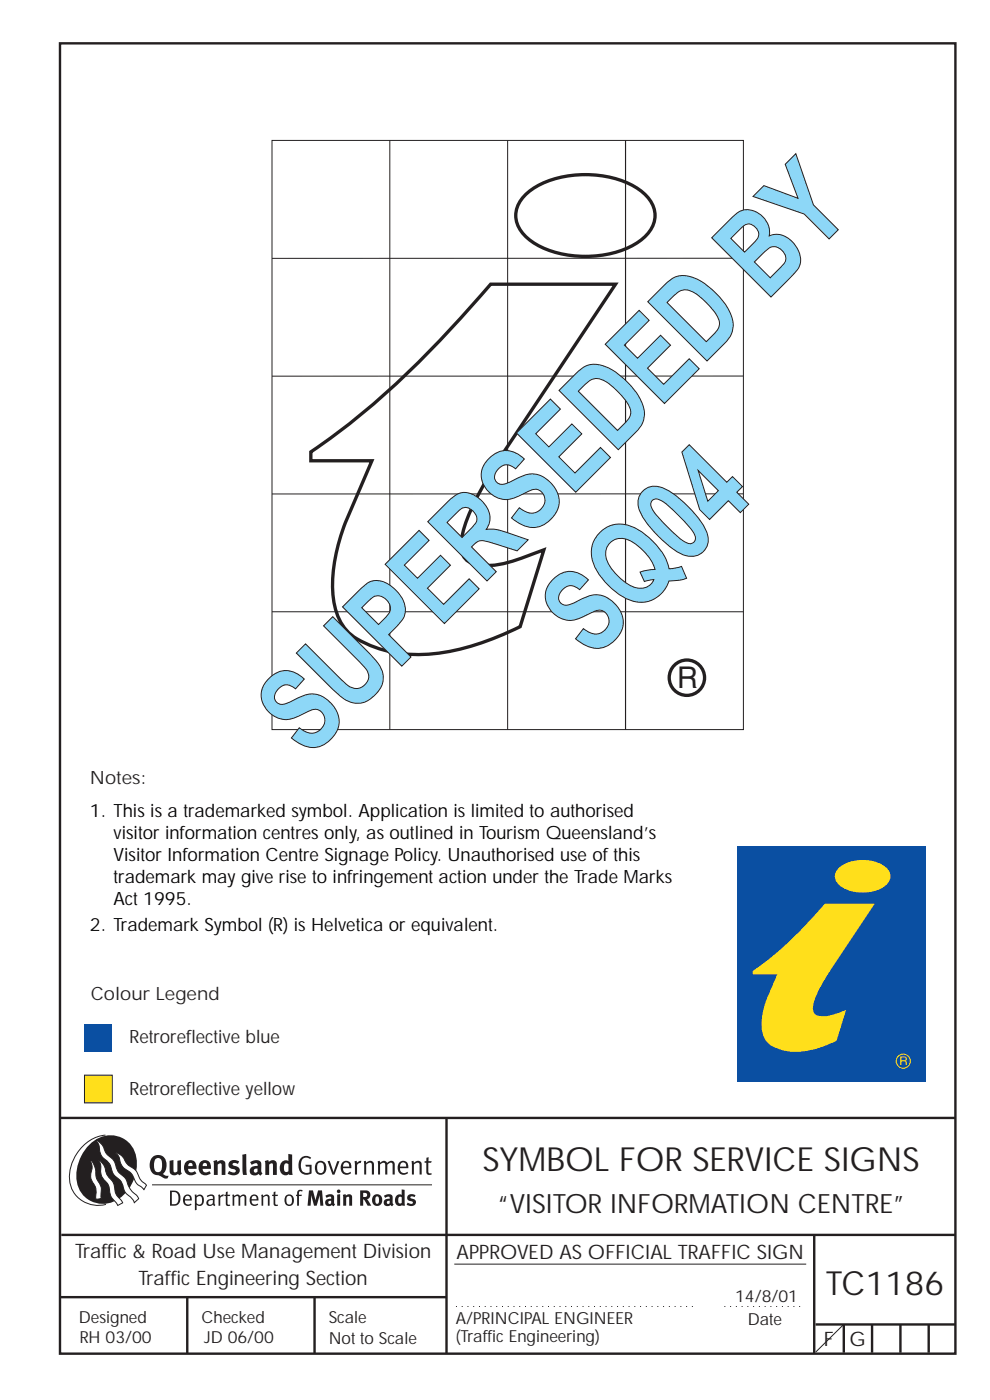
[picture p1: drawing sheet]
<svg xmlns="http://www.w3.org/2000/svg" width="210mm" height="297mm" viewBox="0 0 210 297" stroke-linecap="round" stroke-linejoin="round" font-family="sans-serif">
<g fill="#231f20">
<path d="M63.9 245.6a1.61 1.61 0 0 1 2.1 0l-.2 .3a1.17 1.17 0 0 0-1.4-.2 1.17 1.17 0 0 0-.6 1.3 1.42 1.42 0 0 0 1.2 1.9l.7-.2v-1.2h-.8l-.1-.4h1.3v1.8a1.82 1.82 0 0 1-2.2 0 1.82 1.82 0 0 1-.6-2.1l.2-.7z" fill-rule="evenodd"/>
<path d="M67.3 246.5a1.77 1.77 0 0 0 .3 2.7 1.39 1.39 0 0 0 1.4-.5 1.39 1.39 0 0 0 .2-1.5 1.19 1.19 0 0 0-1.9-.7zM67.5 246.8a.83 .83 0 0 1 1 .1 .83 .83 0 0 1 .2 .9 .75 .75 0 0 1-.6 1.1 .75 .75 0 0 1-.8-.8v-1z" fill-rule="evenodd"/>
<path d="M69.5 246.4l.4-.1 .9 2.4 .7-2.3h.5l-1.1 2.8h-.4z" fill-rule="evenodd"/>
<path d="M72.6 246.7a1.74 1.74 0 0 0 .5 2.5h.9l.5-.3-.2-.3a.89 .89 0 0 1-1.1 .2 .89 .89 0 0 1-.4-1h1.7a1.15 1.15 0 0 0-.4-1.3 1.15 1.15 0 0 0-1.5 .2zM73 246.8a.67 .67 0 0 1 .8-.1 .67 .67 0 0 1 .3 .8h-1.3z" fill-rule="evenodd"/>
<path d="M75.2 246.4l.4-.1 .1 .4 .5-.4h.5l-.2 .5a.61 .61 0 0 0-.8 .6v1.8h-.4z" fill-rule="evenodd"/>
<path d="M77.1 246.4l.5-.1 .1 .4a.89 .89 0 0 1 .9-.4 .89 .89 0 0 1 .7 .7v2.2h-.4v-2.2l-.1-.2-.3-.1-.8 .4v2.1h-.4z" fill-rule="evenodd"/>
<path d="M80.1 246.4l.4-.1 .1 .4a.83 .83 0 0 1 .8-.4 .83 .83 0 0 1 .7 .5 .86 .86 0 0 1 .9-.5 .86 .86 0 0 1 .7 .7v2.2h-.4l-.1-2.3a.5 .5 0 0 0-.8 0l-.2 .2v2.1h-.5v-2.2l-.3-.3-.8 .4v2.1h-.4z" fill-rule="evenodd"/>
<path d="M84.7 246.7a1.74 1.74 0 0 0 .5 2.5h.9l.5-.3-.2-.3a.89 .89 0 0 1-1.1 .2 .89 .89 0 0 1-.4-1h1.7a1.15 1.15 0 0 0-.5-1.3 1.15 1.15 0 0 0-1.4 .2zM85 246.8a.67 .67 0 0 1 .9-.1 .67 .67 0 0 1 .3 .8h-1.3z" fill-rule="evenodd"/>
<path d="M87.3 246.4l.4-.1 .1 .4a.89 .89 0 0 1 .9-.4 .89 .89 0 0 1 .8 .7v2.2h-.5v-2.2l-.1-.2-.3-.1-.8 .4v2.1h-.4z" fill-rule="evenodd"/>
<path d="M90.5 245.6l.4-.1v.9h.7l-.2 .3h-.5v2.1l.1 .1h.5l.1 .3a.71 .71 0 0 1-1.2-.6v-1.9h-.3v-.3h.3z" fill-rule="evenodd"/>
<path d="M36 246.3l.8-.2v2a.46 .46 0 0 0 .2 .6 .46 .46 0 0 0 .6-.2v-2.2l.8-.2v2.4l.2 .5-.6 .4-.2-.3a1.03 1.03 0 0 1-1.2 .2 1.03 1.03 0 0 1-.6-1.1z" fill-rule="evenodd"/>
<path d="M39.4 246.6a1.64 1.64 0 0 0 0 2.2 1.64 1.64 0 0 0 2.3 .1l-.4-.4a.78 .78 0 0 1-.9 .3 .78 .78 0 0 1-.5-.8h1.8a1.37 1.37 0 0 0-.6-1.7 1.37 1.37 0 0 0-1.7 .3zM40.1 246.9a.48 .48 0 0 1 .6-.1 .48 .48 0 0 1 .2 .6h-1z" fill-rule="evenodd"/>
<path d="M42.5 246.6a1.65 1.65 0 0 0-.2 1.9 1.65 1.65 0 0 0 1.9 .8l.5-.4-.3-.4a.78 .78 0 0 1-.9 .3 .78 .78 0 0 1-.5-.8h1.8a1.37 1.37 0 0 0-.6-1.7 1.37 1.37 0 0 0-1.7 .3zM43.1 246.9a.48 .48 0 0 1 .6-.1 .48 .48 0 0 1 .2 .6h-.9z" fill-rule="evenodd"/>
<path d="M45.3 246.3l.7-.2 .1 .4a.95 .95 0 0 1 1-.3 .95 .95 0 0 1 .7 .8v2.3h-.8v-2.3l-.3-.2-.5 .3v2.2h-.8z" fill-rule="evenodd"/>
<path d="M48.7 246.5a1.73 1.73 0 0 1 2-.1l-.2 .5-.6-.2a.42 .42 0 0 0-.6 .3l.2 .3a1.23 1.23 0 0 1 1.4 1 1.47 1.47 0 0 1-2.3 .9l-.3-.2 .3-.6 .7 .3a.47 .47 0 0 0 .7-.3 .87 .87 0 0 0-1-.5l-.4-.2-.1-.4z" fill-rule="evenodd"/>
<path d="M53.1 246.6l.3 .5 .3-.1a.62 .62 0 0 1 .9 0l.1 .4a1.21 1.21 0 0 0-1.4 .3 1.21 1.21 0 0 0-.1 1.3 1.19 1.19 0 0 0 1.7 .1l.4 .3 .4-.5-.3-.3v-1.4a.96 .96 0 0 0-1.3-1zM54 248l.6-.1v.7a.43 .43 0 0 1-.6 .1 .43 .43 0 0 1 0-.7z" fill-rule="evenodd"/>
<path d="M56.2 246.3l.7-.2 .1 .4a.95 .95 0 0 1 1.1-.3 .95 .95 0 0 1 .6 .8v2.3h-.8v-2.3l-.2-.2-.6 .3v2.2h-.8z" fill-rule="evenodd"/>
<path d="M61.2 244.8v1.5a1.29 1.29 0 0 0-1.4 .2 1.29 1.29 0 0 0-.5 1.3 1.24 1.24 0 0 0 .6 1.3 1.24 1.24 0 0 0 1.4 0l.1 .2h.7l-.1-4.3zM60.5 246.9l.4-.1 .3 .2v1.5l-.3 .1a.48 .48 0 0 1-.6-.4 1.52 1.52 0 0 1 .2-1.3z" fill-rule="evenodd"/>
<path d="M51.4 245l.8-.2 .2 4.5h-.8l-.1-.2z" fill-rule="evenodd"/>
</g>
<path d="M22.4 240.8a9 9 0 0 0-7.4 10.9 6.2 6.2 0 0 0 7.5 3.8M32.2 251.4h59.4" fill="none" stroke="#231f20" stroke-width=".21"/>
<path d="M19.1 242.7a5.7 5.7 0 0 1 6.5-1.4 5.7 5.7 0 0 1 3.4 5.7 8.6 8.6 0 0 1-6.2 8.3 5.7 5.7 0 0 1-6.5-7 9.9 9.9 0 0 1 2.8-5.6z" fill-rule="evenodd" fill="#231f20"/>
<path d="M24.5 244.5a3.1 3.1 0 0 1 2.3 2.2l.7 .7a3.2 3.2 0 0 1 2 2.4l.4 .6 1.2 1.1-.6 .9-.2-.3a3.5 3.5 0 0 1-1.9-2.1 3.8 3.8 0 0 0-2.1-2.2 3.5 3.5 0 0 1-1-2.2zM20.4 241.9a3.4 3.4 0 0 1 1.9 2.5l.7 .8a3.3 3.3 0 0 1 1.7 2.6 4.4 4.4 0 0 0 1.7 2l.3 .3a6.1 6.1 0 0 0 2.5 3.7l.2 .5-.9 .9a6.1 6.1 0 0 0-1.9-2.2l-.4-.8a3.6 3.6 0 0 0-1.9-2.8l-.6-1a3.6 3.6 0 0 0-1.9-2.8 3.7 3.7 0 0 1-.8-2.4zM21 246.1a3.4 3.4 0 0 1 1.5 2.7l.6 1a3.8 3.8 0 0 1 1.4 3.1l.3 .7 1.2 1.6-1 .6-.5-.8a3.2 3.2 0 0 1-1.3-2.8 4.3 4.3 0 0 0-1.4-2.2 4.7 4.7 0 0 1-.5-2.9zM19.2 246.1a5.1 5.1 0 0 1 1.2 3.7l.3 .7a3.1 3.1 0 0 1 .7 3l.1 .8-1.1 .2-.1-.8a3.5 3.5 0 0 0-.9-3.3 3.6 3.6 0 0 1 .1-2.5z" fill-rule="evenodd" fill="#fff" stroke="#231f20" stroke-width=".21"/>
<g fill="#231f20">
<path d="M32.4 245.5a2.51 2.51 0 0 0 .4 3.7l.8 .1a2.78 2.78 0 0 0 2 .7l.2-.6h-.6l-.7-.3a2.56 2.56 0 0 0 0-3.8 1.83 1.83 0 0 0-2.1 .2zM33 245.9a.87 .87 0 0 1 1 0 .87 .87 0 0 1 .4 .9v.4a1.17 1.17 0 0 1-.9 1.5l-.3-.1a2.38 2.38 0 0 1-.2-2.7z" fill-rule="evenodd"/>
<path d="M36.5 252.9v2.6a1.12 1.12 0 0 0 1.1-.3 1.12 1.12 0 0 0 .3-1.2l-.1-.5-.4-.4zM36.1 252.6h1.1a1.67 1.67 0 0 1 1.1 1.6 1.67 1.67 0 0 1-1.2 1.6h-1zM39.4 253.9l-.2 .5h1.1a.55 .55 0 0 0-.2-.6 .55 .55 0 0 0-.7 .1zM39.1 253.7a.95 .95 0 0 1 1.2-.1 .95 .95 0 0 1 .4 1.1h-1.5a.72 .72 0 0 0 .4 .8 .72 .72 0 0 0 .9-.2l.1 .3a1.15 1.15 0 0 1-1.5 0 1.15 1.15 0 0 1-.2-1.5zM41.7 254.1v1.2a.7 .7 0 0 0 1 .1 .7 .7 0 0 0 .2-.9 .61 .61 0 0 0-.4-.7 .61 .61 0 0 0-.8 .3zM41.3 253.5l.4-.1v.4a.95 .95 0 0 1 1.2-.2 .95 .95 0 0 1 .3 1.2 .92 .92 0 0 1-.4 .9 .92 .92 0 0 1-1.1-.1v1.1l-.4 .1zM44.3 254.8a.5 .5 0 0 0 .1 .8 .5 .5 0 0 0 .7-.4l.1-.6zM43.9 253.7a1 1 0 0 1 1.6 .3v1.4l.2 .2-.2 .3-.3-.3a.78 .78 0 0 1-1.4-.1 .78 .78 0 0 1 .8-1.1h.6a.58 .58 0 0 0-.4-.7 .58 .58 0 0 0-.7 .2zM46.3 253.5l.3-.1 .1 .4 .3-.3 .5-.1-.2 .4a.52 .52 0 0 0-.6 .5v1.5h-.3zM47.9 252.9l.4-.1v.7h.6l-.2 .3h-.4v1.5a.35 .35 0 0 0 .5 .3v.2a.57 .57 0 0 1-.6 .1 .57 .57 0 0 1-.3-.5v-1.6h-.3v-.3h.3zM49.3 253.5l.3-.1 .1 .4 .2-.2a.64 .64 0 0 1 1 .2 .7 .7 0 0 1 .8-.4 .7 .7 0 0 1 .6 .6v1.8h-.4v-1.7l-.3-.4-.6 .4v1.7h-.4v-1.6a.38 .38 0 0 0-.3-.5 .38 .38 0 0 0-.4 .2l-.2 .2v1.7h-.4zM53.5 253.9l-.1 .5h1a.55 .55 0 0 0-.2-.6 .55 .55 0 0 0-.7 .1zM53.2 253.7a.95 .95 0 0 1 1.2-.1 .95 .95 0 0 1 .4 1.1h-1.4a.72 .72 0 0 0 .4 .8 .72 .72 0 0 0 .8-.2l.2 .3a1.15 1.15 0 0 1-1.5 0 1.15 1.15 0 0 1-.3-1.5zM55.4 253.5l.3-.1 .1 .4a.72 .72 0 0 1 .8-.4 .72 .72 0 0 1 .6 .6v1.8h-.4v-1.6a.45 .45 0 0 0-.3-.5 .45 .45 0 0 0-.5 .2l-.2 .2v1.7h-.3zM58.1 252.9l.4-.1-.1 .7h.6l-.1 .3h-.5v1.5a.35 .35 0 0 0 .5 .3l.1 .2a.57 .57 0 0 1-.6 .1 .57 .57 0 0 1-.4-.5v-1.6h-.3v-.3h.3zM60.9 253.9l-.2 .7a.65 .65 0 0 0 .3 .8 .65 .65 0 0 0 .9-.2v-.1a.93 .93 0 0 0-.7-1.4zM60.6 253.7a1.12 1.12 0 0 1 1.5 0 1.12 1.12 0 0 1 .2 1.5 1.01 1.01 0 0 1-1.3 .6 1.01 1.01 0 0 1-.7-1.2zM63.2 252.6l.5-.2 .5 .2-.1 .2-.4-.1-.3 .2v.6h.7l-.2 .3h-.5v2h-.4v-2h-.2v-.3h.2zM65.5 252.6l-.3 3.2h.7l.1-2.3 .6 2.3h.6l.6-2.3 .2 2.3h.6l-.3-3.2h-.8l-.6 2.1-.5-2.1zM69 253.7l.3 .4a.51 .51 0 0 1 .5-.3 .51 .51 0 0 1 .5 .4v.1a.88 .88 0 0 0-1.2 .4 .88 .88 0 0 0 .2 1.1 .9 .9 0 0 0 1.1-.2l.4 .3 .3-.4-.2-.2v-1.1a.87 .87 0 0 0-.5-.8 .87 .87 0 0 0-1 .1zM69.8 254.8h.5l-.1 .5-.1 .1h-.3l-.1-.1zM71.5 253.5v2.3h.7v-2.4zM71.5 252.8a.39 .39 0 0 0 .7 0 .39 .39 0 0 0-.7 0zM72.7 253.5l.1 2.3h.6v-1.7a.33 .33 0 0 1 .4-.2 .33 .33 0 0 1 .3 .4v1.5h.6v-1.7a.75 .75 0 0 0-.5-.7 .75 .75 0 0 0-.8 .3l-.1-.3zM76.4 252.6v3.2h.6v-1.3l.3 .2 .7 1.1h.8l-1-1.4a.94 .94 0 0 0 .8-1 .94 .94 0 0 0-1-.8zM77 253.1a.51 .51 0 0 1 .8 .1 .51 .51 0 0 1-.2 .7l-.6 .1zM79.2 253.7a1.19 1.19 0 0 0 0 1.7 1.19 1.19 0 0 0 1.7 0 1.19 1.19 0 0 0-.1-1.6 1.19 1.19 0 0 0-1.6-.1zM79.8 253.9l.2-.1a.99 .99 0 0 1 0 1.6 1.06 1.06 0 0 1-.2-1.5zM81.4 253.7l.3 .4a.51 .51 0 0 1 .5-.3 .51 .51 0 0 1 .5 .4v.1a.88 .88 0 0 0-1.1 .4 .88 .88 0 0 0 .2 1.1 .9 .9 0 0 0 1-.2l.4 .3 .3-.4-.2-.2v-1.1a.87 .87 0 0 0-.5-.8 .87 .87 0 0 0-1 .1zM82.2 254.8h.5v.5l-.2 .1h-.3l-.1-.1zM85.2 252.3v1.2a1.2 1.2 0 0 0-1.3 .6 1.2 1.2 0 0 0 .1 1.4l.6 .3 .7-.1 .1 .1h.5l-.1-3.4zM84.7 253.9l.5 .1v1.2a.46 .46 0 0 1-.6 0 .46 .46 0 0 1-.1-.5zM86.6 253.6a.79 .79 0 0 0-.1 .9 .79 .79 0 0 0 .9 .4 .33 .33 0 0 1 .1 .5 .33 .33 0 0 1-.6 0l-.4-.3-.2 .5a1.15 1.15 0 0 0 1.2 .3 1.15 1.15 0 0 0 .7-1 1.49 1.49 0 0 0-1.1-.8 .4 .4 0 0 1 .2-.3 .4 .4 0 0 1 .5 .1l.1 .1 .2-.4a1.47 1.47 0 0 0-1.5 0z" fill-rule="evenodd"/>
</g>
<g fill="none" stroke="#231f20" stroke-width=".51">
<path d="M12.7 9.2h190v278h-190zM12.7 237.2h190M94.7 237.1v50.1M12.7 275.2h82M13 262h189.6M39.7 275.2v12M66.7 275.2v12M172.7 262.2v25M173 281h29.7M179 281v6M185 281v6M191 281v6"/>
<path d="M197 281v6"/>
</g>
<path d="M153.7 277.2h17" fill="none" stroke="#231f20" stroke-width=".21" stroke-dasharray=".2 1" stroke-linecap="butt"/>
<path d="M17.9 217.2h5.9v5.9h-5.9z" fill-rule="evenodd" fill="#0a4fa2"/>
<path d="M17.9 228.1h5.9v5.9h-5.9z" fill-rule="evenodd" fill="#ffdf1b" stroke="#231f20" stroke-width=".21"/>
<path d="M57.7 29.8h100v125h-100zM82.7 29.8v125M107.7 29.8v125M132.7 29.8v125M157.7 54.8h-100M157.7 79.8h-100M157.7 104.8h-100M57.7 129.8h100M96.4 268.2h74.6" fill="none" stroke="#231f20" stroke-width=".21"/>
<path d="M96.7 277.2h50.9" fill="none" stroke="#231f20" stroke-width=".21" stroke-dasharray=".2 1" stroke-linecap="butt"/>
<g fill="none" stroke="#231f20" stroke-width=".71" stroke-linecap="butt">
<path d="M111.7 41.1a19.7 19.7 0 0 1 14.2-4 18 18 0 0 1 10.8 4 5.8 5.8 0 0 1 0 9.3 19.7 19.7 0 0 1-14.2 3.9 18 18 0 0 1-10.8-3.9 5.8 5.8 0 0 1 0-9.3zM65.9 95.9a185.2 185.2 0 0 0 35.1-32.1l3.1-3.5h26.5l-23.3 35a70.1 70.1 0 0 0-9 17.1 8.4 8.4 0 0 0 0 5.6 3.8 3.8 0 0 0 3.1 1.8 18.3 18.3 0 0 0 9.3-1.4l4.7-1.7-5.1 16.3a49.2 49.2 0 0 1-22.8 5.9 24.1 24.1 0 0 1-12.9-4.1 12.9 12.9 0 0 1-4.1-10.2 37.7 37.7 0 0 1 2.8-13.7l5.6-13.1h-13z"/>
<circle cx="145.7" cy="143.8" r="3.8"/>
</g>
<path d="M156.4 179.5h40v50h-40z" fill-rule="evenodd" fill="#0a4fa2"/>
<path d="M159.7 206a78.1 78.1 0 0 0 15.3-14.3h10.6l-9.4 14.1-2.3 3.8a9.9 9.9 0 0 0-1.4 4.6 1.55 1.55 0 0 0 1.7 1.4 11.7 11.7 0 0 0 5.3-1.3l-2 6.5a16.5 16.5 0 0 1-11.8 1.9 4.9 4.9 0 0 1-4.2-5.4 15 15 0 0 1 1.1-5.3l2.3-5.3h-5.2zM177.9 184.2a8.4 8.4 0 0 1 10.2 0 2.4 2.4 0 0 1-.6 3.9 8.6 8.6 0 0 1-9.6-.4 2.29 2.29 0 0 1 0-3.5z" fill-rule="evenodd" fill="#ffdf1b"/>
<circle cx="191.6" cy="225.1" r="1.5" fill="none" stroke="#ffdf1b" stroke-width=".21"/>
<path d="M179 281l-6 5.8" fill="none" stroke="#231f20" stroke-width=".21"/>
<g font-size="24.8" fill="#8dd7f7">
<text x="125.7" y="140.1" transform="rotate(-45 125.7 140.1)">SQ04</text>
<text x="65.4" y="161.1" transform="rotate(-45 65.4 161.1)">SUPERSEDED BY</text>
</g>
<g font-size="7.1" fill="#231f20">
<text x="102.4" y="248.3">SYMBOL FOR SERVICE SIGNS</text>
<text x="175.2" y="274.8">TC1186</text>
</g>
<text font-size="6.3" fill="#231f20" x="143.6" y="146.1">R</text>
<text font-size="5.6" fill="#231f20" x="105.6" y="257.4">“VISITOR INFORMATION CENTRE”</text>
<g font-size="4.2" fill="#231f20">
<text x="15.9" y="267">Traffic &amp; Road Use Management Division</text>
<text x="96.9" y="267.2">APPROVED AS OFFICIAL TRAFFIC SIGN</text>
<text x="29.4" y="272.6">Traffic Engineering Section</text>
<text x="174.7" y="285.6">F</text>
<text x="180.2" y="285.6">G</text>
</g>
<g font-size="3.9" fill="#231f20">
<text x="19" y="166.4">Notes:</text>
<text x="19.3" y="212.2">Colour Legend</text>
<text x="27.5" y="221.4">Retroreflective blue</text>
<text x="27.5" y="232.3">Retroreflective yellow</text>
</g>
<g font-size="3.9" fill="#010202">
<text x="19.1" y="173.4">1. This is a trademarked symbol. Application is limited to authorised</text>
<text x="24.1" y="178">visitor information centres only, as outlined in Tourism Queensland’s</text>
<text x="24.1" y="182.7">Visitor Information Centre Signage Policy. Unauthorised use of this</text>
<text x="24.1" y="192">Act 1995.</text>
<text x="24.1" y="187.3">trademark may give rise to infringement action under the Trade Marks</text>
<text x="19.1" y="197.6">2. Trademark Symbol (R) is Helvetica or equivalent.</text>
</g>
<g font-size="3.5" fill="#231f20">
<text x="16.7" y="280.6">Designed</text>
<text x="42.7" y="280.6">Checked</text>
<text x="69.7" y="280.6">Scale</text>
<text x="96.7" y="281">A/PRINCIPAL ENGINEER</text>
<text x="155.9" y="276.2">14/8/01</text>
<text x="158.6" y="281.2">Date</text>
<text x="16.9" y="284.8">RH 03/00</text>
<text x="43.3" y="284.8">JD 06/00</text>
<text x="69.7" y="285.2">Not to Scale</text>
<text x="96.7" y="284.7">(Traffic Engineering)</text>
</g>
<text font-size="2.5" fill="#ffdf1b" x="190.8" y="226.1">R</text>
</svg>
